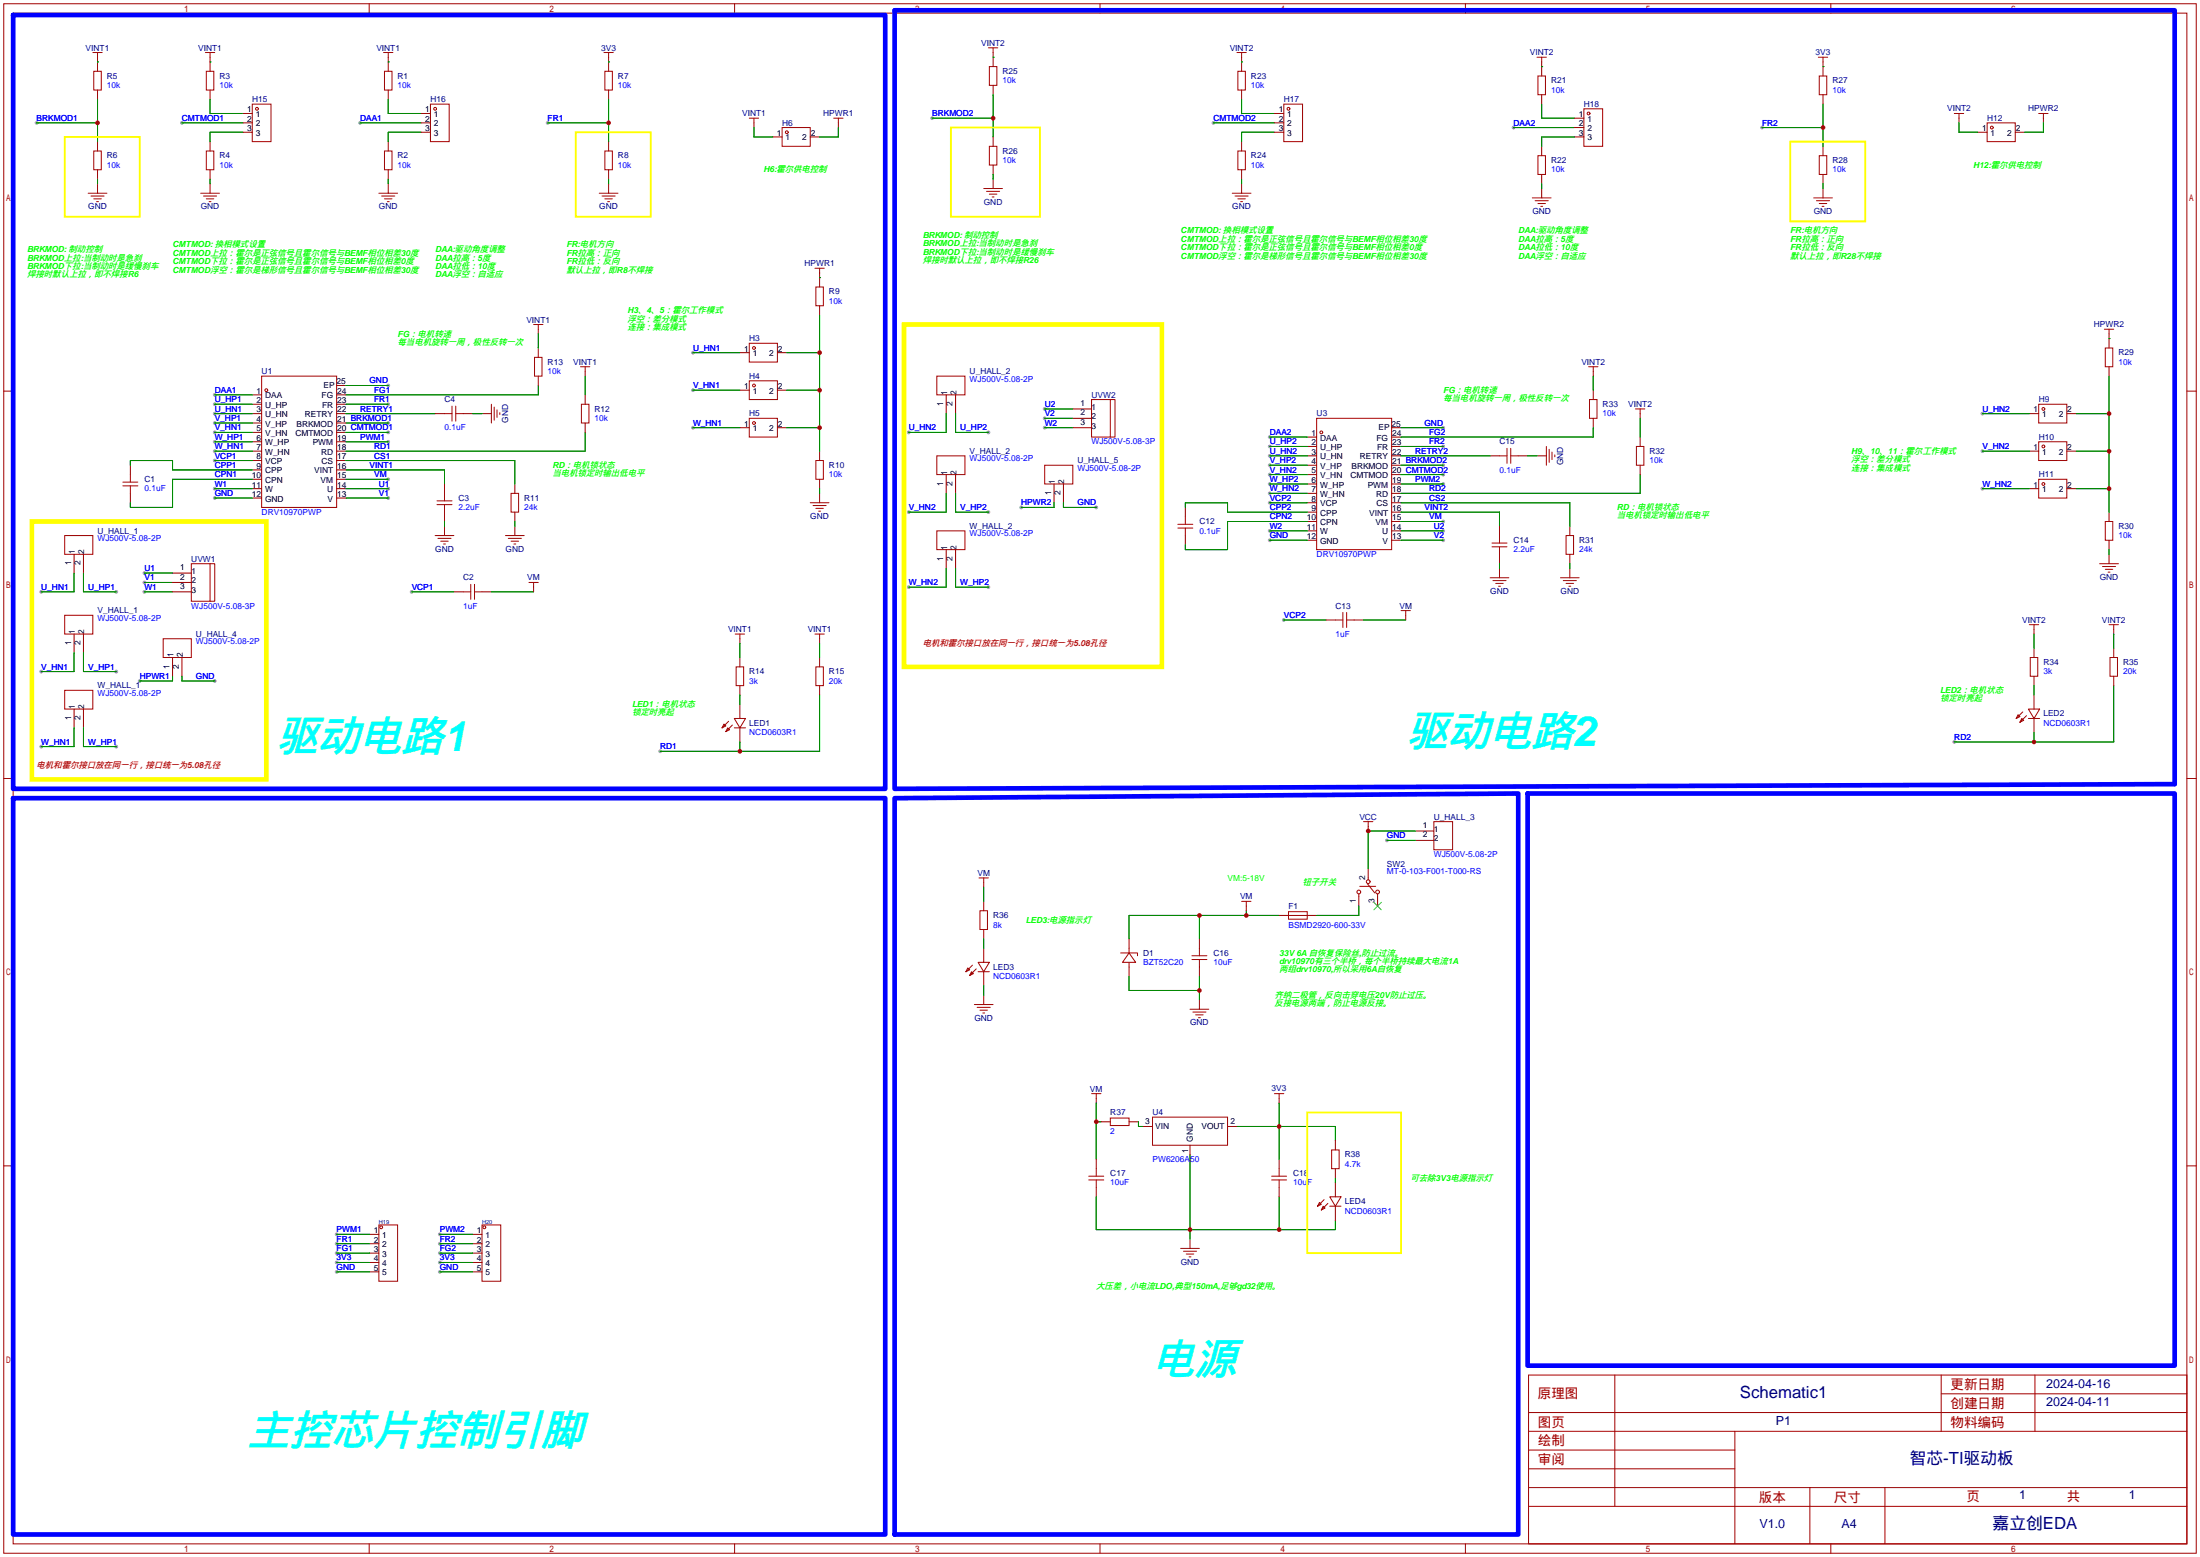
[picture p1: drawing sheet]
<svg xmlns="http://www.w3.org/2000/svg" width="596mm" height="422mm" viewBox="0 0 596 422" stroke-linecap="round" stroke-linejoin="round" font-family="sans-serif">
<g fill="#999">
<circle cx="97.5" cy="33.3" r=".51"/>
<circle cx="49.3" cy="33.3" r=".51"/>
<circle cx="9.9" cy="33.3" r=".51"/>
<circle cx="148.3" cy="33.3" r=".51"/>
<circle cx="58.2" cy="106.9" r=".51"/>
<circle cx="58.2" cy="109.5" r=".51"/>
<circle cx="58.2" cy="112" r=".51"/>
<circle cx="58.2" cy="114.6" r=".51"/>
<circle cx="58.2" cy="117.1" r=".51"/>
<circle cx="58.2" cy="119.6" r=".51"/>
<circle cx="58.2" cy="122.2" r=".51"/>
<circle cx="58.2" cy="124.7" r=".51"/>
<circle cx="105.2" cy="129.8" r=".51"/>
<circle cx="111.5" cy="160.3" r=".51"/>
<circle cx="58.2" cy="132.3" r=".51"/>
<circle cx="58.2" cy="134.9" r=".51"/>
<circle cx="105.2" cy="132.3" r=".51"/>
<circle cx="105.2" cy="134.9" r=".51"/>
<circle cx="105.2" cy="104.4" r=".51"/>
<circle cx="105.2" cy="109.5" r=".51"/>
<circle cx="105.2" cy="119.6" r=".51"/>
<circle cx="105.2" cy="117.1" r=".51"/>
<circle cx="105.2" cy="114.6" r=".51"/>
<circle cx="187.7" cy="95.5" r=".51"/>
<circle cx="187.7" cy="105.7" r=".51"/>
<circle cx="187.7" cy="115.8" r=".51"/>
<circle cx="178.8" cy="203.5" r=".51"/>
<circle cx="410" cy="34.5" r=".51"/>
<circle cx="328.7" cy="33.3" r=".51"/>
<circle cx="252.5" cy="32" r=".51"/>
<circle cx="477.3" cy="34.5" r=".51"/>
<circle cx="343.9" cy="118.4" r=".51"/>
<circle cx="343.9" cy="120.9" r=".51"/>
<circle cx="343.9" cy="123.4" r=".51"/>
<circle cx="343.9" cy="126" r=".51"/>
<circle cx="343.9" cy="128.5" r=".51"/>
<circle cx="343.9" cy="131.1" r=".51"/>
<circle cx="343.9" cy="133.6" r=".51"/>
<circle cx="343.9" cy="136.1" r=".51"/>
<circle cx="390.9" cy="141.2" r=".51"/>
<circle cx="347.7" cy="167.9" r=".51"/>
<circle cx="343.9" cy="143.8" r=".51"/>
<circle cx="343.9" cy="146.3" r=".51"/>
<circle cx="390.9" cy="143.8" r=".51"/>
<circle cx="390.9" cy="146.3" r=".51"/>
<circle cx="390.9" cy="115.8" r=".51"/>
<circle cx="390.9" cy="131.1" r=".51"/>
<circle cx="390.9" cy="128.5" r=".51"/>
<circle cx="390.9" cy="126" r=".51"/>
<circle cx="537" cy="112" r=".51"/>
<circle cx="537" cy="122.2" r=".51"/>
<circle cx="537" cy="132.3" r=".51"/>
<circle cx="529.3" cy="200.9" r=".51"/>
<circle cx="390.9" cy="120.9" r=".51"/>
<circle cx="246.1" cy="138.7" r=".51"/>
<circle cx="267.7" cy="138.7" r=".51"/>
<circle cx="246.1" cy="159" r=".51"/>
<circle cx="267.7" cy="159" r=".51"/>
<circle cx="283" cy="110.7" r=".51"/>
<circle cx="283" cy="113.3" r=".51"/>
<circle cx="283" cy="115.8" r=".51"/>
<circle cx="11.2" cy="160.3" r=".51"/>
<circle cx="31.5" cy="160.3" r=".51"/>
<circle cx="11.2" cy="181.9" r=".51"/>
<circle cx="31.5" cy="181.9" r=".51"/>
<circle cx="11.2" cy="202.2" r=".51"/>
<circle cx="31.5" cy="202.2" r=".51"/>
<circle cx="39.1" cy="155.2" r=".51"/>
<circle cx="39.1" cy="157.7" r=".51"/>
<circle cx="39.1" cy="160.3" r=".51"/>
<circle cx="246.1" cy="117.1" r=".51"/>
<circle cx="267.7" cy="117.1" r=".51"/>
<circle cx="375.7" cy="227.6" r=".51"/>
<circle cx="37.8" cy="184.4" r=".51"/>
<circle cx="58.2" cy="184.4" r=".51"/>
<circle cx="276.6" cy="137.4" r=".51"/>
<circle cx="296.9" cy="137.4" r=".51"/>
<circle cx="91.2" cy="334.3" r=".51"/>
<circle cx="91.2" cy="336.8" r=".51"/>
<circle cx="91.2" cy="339.3" r=".51"/>
<circle cx="91.2" cy="341.9" r=".51"/>
<circle cx="91.2" cy="344.4" r=".51"/>
<circle cx="119.1" cy="334.3" r=".51"/>
<circle cx="119.1" cy="336.8" r=".51"/>
<circle cx="119.1" cy="339.3" r=".51"/>
<circle cx="119.1" cy="341.9" r=".51"/>
<circle cx="119.1" cy="344.4" r=".51"/>
</g>
<g fill="none" stroke="#a10000" stroke-width=".27">
<path d="M1 1h593.9v419.6h-593.9zM3.6 3.6h588.7v414.5h-588.7zM25.1 14.2h2.6M25.4 19.3h2v5.1h-2zM26.4 14.2v1.3M55.6 14.2h2.6M55.9 19.3h2v5.1h-2zM56.9 14.2v1.3M100 1v2.6M103.9 14.2h2.5M104.1 19.3h2.1v5.1h-2.1zM105.2 14.2v1.3"/>
<path d="M163.6 14.2h2.5M163.8 19.3h2.1v5.1h-2.1zM164.8 14.2v1.3M199 1v2.6M267.7 13h2.6M268 18h2v5.1h-2zM269 13v1.2M297.9 1v2.6M335 14.2h2.6M335.3 19.3h2v5.1h-2zM336.3 14.2v1.3M396.9 1v2.6"/>
<path d="M416.3 15.5h2.5M417.6 15.5v1.3M492.5 15.5h2.5M493.8 15.5v1.3M495.9 1v2.6M68.3 28.2h5.1v10.2h-5.1zM116.6 28.2h5.1v10.2h-5.1zM202.9 32h2.6M204.2 32v1.3M211.8 34.5h7.7v5.1h-7.7zM225.8 32h2.5M227.1 32v1.3"/>
<path d="M268 39.6h2v5.1h-2zM347.7 28.2h5.1v10.2h-5.1zM416.6 20.6h2v5.1h-2zM429 29.5h5.1v10.1h-5.1zM492.8 20.6h2v5.1h-2zM529.3 30.7h2.6M530.6 30.7v1.3M538.2 33.3h7.6v5.1h-7.6zM552.2 30.7h2.5M553.5 30.7v1.3M23.9 52.3h5.1M24.6 53.1h3.6"/>
<path d="M25.4 40.9h2v5.1h-2zM25.4 53.8h2M26.2 54.6h.5M54.4 52.3h5M55.1 53.1h3.6M55.9 40.9h2v5.1h-2zM55.9 53.8h2M56.6 54.6h.5M102.6 52.3h5.1M103.4 53.1h3.5M104.1 40.9h2.1v5.1h-2.1zM104.1 53.8h2.1"/>
<path d="M104.9 54.6h.5M162.3 52.3h5.1M163.1 53.1h3.5M163.8 40.9h2.1v5.1h-2.1zM163.8 53.8h2.1M164.6 54.6h.5M266.4 51.1h5.1M267.2 51.8h3.6M268 52.6h2M268.7 53.3h.5M333.8 52.3h5M334.5 53.1h3.6"/>
<path d="M335.3 40.9h2v5.1h-2zM335.3 53.8h2M336 54.6h.5M415 53.6h5.1M415.8 54.4h3.6M416.6 42.2h2v5h-2zM416.6 55.1h2M417.3 55.9h.5M491.2 53.6h5.1M492 54.4h3.6M492.8 42.2h2v5h-2zM492.8 55.1h2"/>
<path d="M493.5 55.9h.5M220.7 72.6h2.6M221 77.7h2v5.1h-2zM222 72.6v1.3M144.5 87.9h2.6M144.8 96.8h2v5.1h-2zM145.8 87.9v1.3M157.2 99.3h2.6M158.5 99.3v1.3M202.9 93h7.7v5h-7.7zM430.3 99.3h2.5M431.5 99.3v1.3"/>
<path d="M570 89.2h2.5M570.2 94.2h2.1v5.1h-2.1zM571.2 89.2v1.2M1 105.9h2.6M70.9 101.9h20.3v35.5h-20.3zM120.4 112h2M122.4 110v4M123.4 110v4M123.4 112h2.1M133.1 109.5v5.1M133.9 110.2v3.6M134.6 111v2"/>
<path d="M135.4 111.8v.5M157.5 109.5h2v5.1h-2zM202.9 103.1h7.7v5.1h-7.7zM202.9 113.3h7.7v5.1h-7.7zM253.7 101.9h7.7v5h-7.7zM295.7 108.2h5v10.2h-5zM300.7 108.2h1.3v10.2h-1.3M356.6 113.3h20.3v35.5h-20.3zM430.5 108.2h2.1v5.1h-2.1zM443 110.7h2.5M444.2 110.7v1.3M552.2 109.5h7.6v5.1h-7.6z"/>
<path d="M552.2 119.6h7.6v5.1h-7.6zM592.3 105.9h2.6M33.3 131.6h4M33.3 130.6h4M35.3 128.5v2.1M35.3 131.6v2M118.4 136.7h4M118.4 135.6h4M120.4 133.6v2M120.4 136.7v2M138.4 133.6h2.1v5.1h-2.1zM219.5 136.1h5"/>
<path d="M220.2 136.9h3.6M221 124.7h2v5.1h-2zM221 137.7h2M221.7 138.4h.5M253.7 123.4h7.7v5.1h-7.7zM283 126h7.6v5.1h-7.6zM321.1 140v2M406.1 123.4h2.1M408.2 121.4v4.1M409.2 121.4v4.1M409.2 123.4h2M418.8 120.9v5.1"/>
<path d="M419.6 121.7v3.5M420.4 122.4v2.1M421.1 123.2v.5M443.2 120.9h2.1v5.1h-2.1zM552.2 129.8h7.6v5.1h-7.6zM17.5 145h7.6v5.1h-7.6zM51.8 152.7h5.1v10.1h-5.1zM56.9 152.7h1.3v10.1h-1.3M117.9 145h5M118.6 145.8h3.6M119.4 146.6h2M120.1 147.3h.5"/>
<path d="M127.5 158.2v4.1M128.5 158.2v4.1M136.9 145h5.1M137.7 145.8h3.5M138.4 146.6h2.1M139.2 147.3h.5M143.3 157.7h2.5M144.5 157.7v1.3M253.7 143.8h7.7v5h-7.7zM319 143h4.1M319 142h4.1M321.1 143v2"/>
<path d="M403.6 156.5h5.1M404.1 148.1h4.1M404.1 147.1h4.1M404.4 157.2h3.5M405.1 158h2.1M405.9 158.7h.5M406.1 145v2.1M406.1 148.1v2M422.7 156.5h5M423.4 157.2h3.6M424.2 145h2v5.1h-2zM424.2 158h2"/>
<path d="M424.9 158.7h.5M568.7 152.7h5.1M569.5 153.4h3.5M570.2 141.2h2.1v5.1h-2.1zM570.2 154.2h2.1M571 154.9h.5M17.5 166.6h7.6v5.1h-7.6zM44.2 173h7.6v5.1h-7.6zM125.5 160.3h2M128.5 160.3h2.1M199.1 171.7h2.6M200.4 171.7v1.3"/>
<path d="M220.7 171.7h2.6M222 171.7v1.3M361.7 167.9h2M363.7 165.9v4M364.7 165.9v4M364.7 167.9h2.1M379.5 165.4h2.5M380.7 165.4v1.2M549.7 169.2h2.5M549.9 178.1h2v5h-2zM550.9 169.2v1.2M571.2 169.2h2.6"/>
<path d="M571.5 178.1h2v5h-2zM572.5 169.2v1.2M17.5 186.9h7.6v5.1h-7.6zM196.1 196.1l.5 .5-1 .5zM197.1 197.1l.5 .5-1 .5zM197.4 195.3l-1.8 1.8M198.4 196.3l-1.8 1.8M198.9 194.6h3l-1.5 2.5zM198.9 197.1h3M199.4 180.6h2v5.1h-2zM221 180.6h2v5.1h-2zM546.6 193.5l.5 .6-1 .5z"/>
<path d="M547.6 194.6l.5 .5-1 .5zM547.9 192.8l-1.8 1.8M548.9 193.8l-1.8 1.8M549.4 192h3l-1.5 2.6zM549.4 194.6h3M1 210.8h2.6M592.3 210.8h2.6M265.2 237.7h2.5M266.4 237.7v1.3M369.3 222.5h2.6M370.3 239.3l2.1 2.5M370.6 222.5v1.3"/>
<path d="M370.6 237.7v.6M388.4 222.5h5v7.6h-5zM265.4 246.6h2.1v5.1h-2.1zM303.5 258.1h4.6v.7M305.8 258.1l1.8 2.5h-3.6zM305.8 256.8v1.3M322.8 258.8h4.1M322.8 259.8h4.1M324.9 256.8v2M324.9 259.8v2.1M336.3 244.1h2.5M337.6 244.1v1.3"/>
<path d="M349 246.9h5.1v2h-5.1zM349 247.9h5.1M368 242.1v.7M368.3 240h4.3M373.1 242.1v.7M262.1 262.1l.5 .5-1 .5zM263.1 263.1l.6 .6-1.1 .5zM263.4 261.4l-1.8 1.7M263.9 272h5.1M264.4 262.4l-1.8 1.8M264.7 272.8h3.5M264.9 260.6h3.1l-1.6 2.5z"/>
<path d="M264.9 263.1h3.1M265.4 273.6h2.1M266.2 274.3h.5M305.8 260.6v1.3M322.3 273.3h5.1M323.1 274.1h3.5M323.8 274.8h2.1M324.6 275.6h.5M295.7 296.2h2.5M296.9 296.2v1.2M345.2 296.2h2.5M346.5 296.2v1.2"/>
<path d="M1 315.7h2.6M294.9 318.5h4.1M294.9 319.5h4.1M296.9 316.5v2M296.9 319.5v2.1M300.7 302.8h5.1v2h-5.1zM312.2 302.5h20.3v7.6h-20.3zM344.4 318.5h4.1M344.4 319.5h4.1M346.5 316.5v2M346.5 319.5v2.1M360.7 311.4h2v5.1h-2z"/>
<path d="M592.3 315.7h2.6M102.6 331.7h5.1v15.3h-5.1zM130.6 331.7h5v15.3h-5zM319.8 338.1h5.1M320.5 338.8h3.6M321.3 339.6h2M357.4 325.6l.5 .5-1 .5zM358.4 326.6l.5 .6-1 .5zM358.6 324.9l-1.7 1.7M359.7 325.9l-1.8 1.8M360.2 324.1h3l-1.5 2.5zM360.2 326.6h3"/>
<path d="M322.1 340.4h.5M414 372.4h178.3v45.7h-178.3zM437.4 372.4v35.5M525.8 372.4v15.2M525.8 377.4h66.5M551.2 372.4v15.2M414 392.7h55.9M414 387.6h178.3M414 397.8h55.9M414 382.5h178.3M469.9 387.6v30.5M100 418.1v2.5"/>
<path d="M199 418.1v2.5M297.9 418.1v2.5M396.9 418.1v2.5M414 407.9h178.3M414 402.8h178.3M490.2 402.8v15.3M495.9 418.1v2.5M510.5 402.8v15.3"/>
<circle cx="69.6" cy="29.5" r=".38"/>
<circle cx="117.9" cy="29.5" r=".38"/>
<circle cx="213.1" cy="35.8" r=".38"/>
<circle cx="349" cy="29.5" r=".38"/>
<circle cx="430.3" cy="30.7" r=".38"/>
<circle cx="539.5" cy="34.5" r=".38"/>
<circle cx="204.2" cy="94.2" r=".38"/>
<circle cx="72.1" cy="105.7" r=".38"/>
<circle cx="204.2" cy="104.4" r=".38"/>
<circle cx="204.2" cy="114.6" r=".38"/>
<circle cx="357.9" cy="117.1" r=".38"/>
<circle cx="553.5" cy="110.7" r=".38"/>
<circle cx="553.5" cy="131.1" r=".38"/>
<circle cx="553.5" cy="120.9" r=".38"/>
<circle cx="370.6" cy="238.8" r=".51"/>
<circle cx="368" cy="241.6" r=".51"/>
<circle cx="373.1" cy="241.6" r=".51"/>
<circle cx="103.3" cy="332.4" r=".38"/>
<circle cx="131.2" cy="332.4" r=".38"/>
</g>
<g fill="none" stroke="#870000" stroke-width=".27">
<path d="M26.4 15.5v3.8M56.9 15.5v3.8M105.2 15.5v3.8M164.8 15.5v3.8M269 14.2v3.8M336.3 15.5v3.8M417.6 16.8v3.8M493.8 16.8v3.8M26.4 24.4v2.5M26.4 38.4v2.5M56.9 24.4v2.5M56.9 38.4v2.5"/>
<path d="M65.8 35.8h2.5M65.8 30.7h2.5M65.8 33.3h2.5M105.2 24.4v2.5M105.2 38.4v2.5M114 35.8h2.6M114 30.7h2.6M114 33.3h2.6M164.8 24.4v2.5M164.8 38.4v2.5M204.2 33.3v1.2M209.3 37.1h2.5"/>
<path d="M219.5 37.1h2.5M227.1 33.3v1.2M269 23.1v2.6M269 37.1v2.5M336.3 24.4v2.5M336.3 38.4v2.5M345.2 35.8h2.5M345.2 30.7h2.5M345.2 33.3h2.5M417.6 25.7v2.5M417.6 39.6v2.6M426.5 37.1h2.5"/>
<path d="M426.5 32h2.5M426.5 34.5h2.5M493.8 25.7v2.5M493.8 39.6v2.6M530.6 32v1.3M535.7 35.8h2.5M545.8 35.8h2.6M553.5 32v1.3M26.4 46v2.5M26.4 49.8v2.5M56.9 46v2.5M56.9 49.8v2.5"/>
<path d="M105.2 46v2.5M105.2 49.8v2.5M164.8 46v2.5M164.8 49.8v2.5M269 44.7v2.5M269 48.5v2.6M336.3 46v2.5M336.3 49.8v2.5M417.6 47.2v2.6M417.6 51.1v2.5M493.8 47.2v2.6M493.8 51.1v2.5"/>
<path d="M222 73.9v3.8M145.8 89.2v1.2M145.8 94.2v2.6M200.4 95.5h2.5M210.6 95.5h2.5M222 82.8v2.5M571.2 90.4v3.8M571.2 99.3v2.6M68.3 106.9h2.6M68.3 109.5h2.6M68.3 112h2.6M68.3 114.6h2.6"/>
<path d="M68.3 117.1h2.6M68.3 119.6h2.6M91.2 104.4h2.5M91.2 106.9h2.5M91.2 109.5h2.5M91.2 112h2.5M91.2 114.6h2.5M91.2 117.1h2.5M91.2 119.6h2.5M117.9 112h2.5M125.5 112h2.5M130.6 112h2.5"/>
<path d="M145.8 101.9v2.5M158.5 100.6v1.3M158.5 106.9v2.6M158.5 114.6v2.5M200.4 105.7h2.5M200.4 115.8h2.5M210.6 105.7h2.5M210.6 115.8h2.5M256.3 106.9v5.1M258.8 106.9v5.1M290.6 115.8h5.1M290.6 110.7h5.1"/>
<path d="M290.6 113.3h5.1M354.1 118.4h2.5M376.9 115.8h2.6M376.9 118.4h2.6M431.5 100.6v1.3M431.5 105.7v2.5M431.5 113.3v2.5M444.2 112v1.3M444.2 118.4v2.5M549.7 112h2.5M559.8 112h2.6M35.3 126v2.5"/>
<path d="M35.3 133.6v2.5M68.3 122.2h2.6M68.3 124.7h2.6M68.3 127.3h2.6M68.3 129.8h2.6M68.3 132.3h2.6M68.3 134.9h2.6M91.2 122.2h2.5M91.2 124.7h2.5M91.2 127.3h2.5M91.2 129.8h2.5M91.2 132.3h2.5"/>
<path d="M91.2 134.9h2.5M120.4 131.1v2.5M120.4 138.7v2.5M139.4 131.1v2.5M139.4 138.7v2.5M222 122.2v2.5M222 129.8v2.5M222 133.6v2.5M256.3 128.5v5.1M258.8 128.5v5.1M285.5 131.1v5M288 131.1v5"/>
<path d="M321.1 137.4v2.6M354.1 120.9h2.5M354.1 123.4h2.5M354.1 126h2.5M354.1 128.5h2.5M354.1 131.1h2.5M354.1 133.6h2.5M354.1 136.1h2.5M354.1 138.7h2.5M376.9 120.9h2.6M376.9 123.4h2.6M376.9 126h2.6"/>
<path d="M376.9 128.5h2.6M376.9 131.1h2.6M376.9 133.6h2.6M376.9 136.1h2.6M376.9 138.7h2.6M403.6 123.4h2.5M411.2 123.4h2.6M416.3 123.4h2.5M444.2 126v2.5M549.7 122.2h2.5M549.7 132.3h2.5M559.8 122.2h2.6"/>
<path d="M559.8 132.3h2.6M571.2 138.7v2.5M20.1 150.1v5.1M22.6 150.1v5.1M46.7 155.2h5.1M46.7 157.7h5.1M120.4 142.5v2.5M139.4 142.5v2.5M144.5 159v1.3M256.3 148.8v5.1M258.8 148.8v5.1M321.1 145v2.6"/>
<path d="M354.1 141.2h2.5M354.1 143.8h2.5M354.1 146.3h2.5M376.9 141.2h2.6M376.9 143.8h2.6M376.9 146.3h2.6M406.1 142.5v2.5M406.1 150.1v2.6M406.1 153.9v2.6M425.2 142.5v2.5M425.2 150.1v2.6M425.2 153.9v2.6"/>
<path d="M571.2 146.3v2.5M571.2 150.1v2.6M20.1 171.7v5.1M22.6 171.7v5.1M46.7 160.3h5.1M46.7 178.1v5M49.3 178.1v5M122.9 160.3h2.6M130.6 160.3h2.5M200.4 173v1.2M200.4 178.1v2.5M222 173v1.2"/>
<path d="M222 178.1v2.5M359.2 167.9h2.5M366.8 167.9h2.5M380.7 166.6v1.3M550.9 170.4v1.3M550.9 175.5v2.6M572.5 170.4v1.3M572.5 175.5v2.6M20.1 192v5.1M22.6 192v5.1M200.4 185.7v2.5M200.4 190.8v3.8"/>
<path d="M200.4 197.1v3.8M222 185.7v2.5M550.9 183.1v2.6M550.9 188.2v3.8M550.9 194.6v3.8M572.5 183.1v2.6M266.4 239v1.3M370.6 223.8v1.2M370.6 235.2v2.5M383.3 225h5.1M383.3 227.6h5.1M266.4 244.1v2.5"/>
<path d="M266.4 251.7v2.6M266.4 256.8v3.8M305.8 254.3v2.5M324.9 254.3v2.5M337.6 245.4v1.2M346.5 247.9h2.5M354.1 247.9h2.5M368 242.8v2.6M373.1 242.8v2.6M266.4 263.1v3.9M266.4 269.5v2.5M305.8 261.9v2.5"/>
<path d="M324.9 261.9v2.5M324.9 270.8v2.5M296.9 297.4v1.3M346.5 297.4v1.3M296.9 313.9v2.6M298.2 303.8h2.5M305.8 303.8h2.6M309.6 305.1h2.6M322.3 310.1v2.6M332.5 305.1h2.5M346.5 313.9v2.6M361.7 308.9v2.5"/>
<path d="M361.7 316.5v2.5M100.1 334.3h2.5M100.1 336.8h2.5M100.1 339.3h2.5M128 334.3h2.6M128 336.8h2.6M128 339.3h2.6M296.9 321.6v2.5M322.3 335.5v2.6M346.5 321.6v2.5M361.7 320.3v3.8M361.7 326.6v3.9"/>
<path d="M100.1 341.9h2.5M100.1 344.4h2.5M128 341.9h2.6M128 344.4h2.6"/>
</g>
<g fill="none" stroke="#008700" stroke-width=".27">
<path d="M26.4 16.8h.1M56.9 16.8h.1M105.2 16.8h.1M164.8 16.8h.1M269 15.5h.1M336.3 16.8h.1M417.6 18h.1M493.8 18h.1M9.9 33.3h16.5M26.4 26.9v11.5M49.3 33.3h16.5M56.9 26.9v3.8h8.9"/>
<path d="M65.8 35.8h-8.9v2.6M97.5 33.3h16.5M105.2 26.9v3.8h8.8M114 35.8h-8.8v2.6M148.3 33.3h16.5M164.8 26.9v11.5M204.2 34.5v2.6h5.1M227.1 34.5v2.6h-5.1M252.5 32h16.5M269 25.7v11.4M328.7 33.3h16.5M336.3 26.9v3.8h8.9"/>
<path d="M345.2 35.8h-8.9v2.6M410 34.5h16.5M417.6 28.2v3.8h8.9M426.5 37.1h-8.9v2.5M477.3 34.5h16.5M493.8 28.2v11.4M530.6 33.3v2.5h5.1M553.5 33.3v2.5h-5.1M26.4 48.5v1.3M56.9 48.5v1.3M105.2 48.5v1.3M164.8 48.5v1.3"/>
<path d="M269 47.2v1.3M336.3 48.5v1.3M417.6 49.8v1.3M493.8 49.8v1.3M222 75.2h.1M145.8 90.4v3.8M187.7 95.5h12.7M213.1 95.5h8.9M222 85.3v36.9M571.2 91.7h.1M58.2 106.9h10.1M58.2 109.5h10.1"/>
<path d="M58.2 112h10.1M58.2 114.6h10.1M58.2 117.1h10.1M58.2 119.6h10.1M93.7 109.5h11.5M93.7 112h24.2M93.7 114.6h11.5M93.7 117.1h11.5M93.7 119.6h11.5M93.7 104.4h11.5M128 112h2.6M145.8 104.4v2.5h-52.1"/>
<path d="M158.5 117.1v5.1h-64.8M158.5 101.9v5M187.7 115.8h12.7M187.7 105.7h12.7M213.1 115.8h8.9M213.1 105.7h8.9M256.3 112v5.1h-10.2M258.8 112v5.1h8.9M283 115.8h7.6M283 110.7h7.6M283 113.3h7.6M343.9 118.4h10.2"/>
<path d="M379.5 115.8h11.4M431.5 115.8v2.6h-52M431.5 101.9v3.8M444.2 113.3v5.1M537 112h12.7M562.4 112h8.8M571.2 101.9v36.8M35.3 126v-1.3h11.4v2.6h21.6M58.2 122.2h10.1M58.2 124.7h10.1M58.2 132.3h10.1M58.2 134.9h10.1"/>
<path d="M68.3 129.8h-21.6v7.6h-11.4v-1.3M93.7 124.7h45.7v6.4M93.7 127.3h26.7v3.8M93.7 129.8h11.5M93.7 132.3h11.5M93.7 134.9h11.5M222 132.3v1.3M256.3 133.6v5.1h-10.2M258.8 133.6v5.1h8.9M285.5 136.1v1.3h-8.9M288 136.1v1.3h8.9M321.1 137.4v-1.3h11.4v2.6h21.6"/>
<path d="M343.9 120.9h10.2M343.9 123.4h10.2M343.9 126h10.2M343.9 128.5h10.2M343.9 131.1h10.2M343.9 133.6h10.2M343.9 136.1h10.2M379.5 120.9h11.4M379.5 123.4h24.1M379.5 126h11.4M379.5 128.5h11.4M379.5 131.1h11.4"/>
<path d="M379.5 136.1h45.7v6.4M379.5 138.7h26.6v3.8M413.8 123.4h2.5M444.2 128.5v5.1h-64.7M537 122.2h12.7M537 132.3h12.7M562.4 122.2h8.8M562.4 132.3h8.8M20.1 155.2v5.1h-8.9M22.6 155.2v5.1h8.9M39.1 155.2h7.6M39.1 157.7h7.6"/>
<path d="M120.4 141.2v1.3M139.4 141.2v1.3M256.3 153.9v5.1h-10.2M258.8 153.9v5.1h8.9M343.9 143.8h10.2M343.9 146.3h10.2M354.1 141.2h-21.6v7.6h-11.4v-1.2M379.5 141.2h11.4M379.5 143.8h11.4M379.5 146.3h11.4M406.1 152.7v1.2M425.2 152.7v1.2"/>
<path d="M571.2 148.8v1.3M20.1 176.8v5.1h-8.9M22.6 176.8v5.1h8.9M39.1 160.3h7.6M111.5 160.3h11.4M133.1 160.3h11.4M200.4 174.2v3.9M222 174.2v3.9M347.7 167.9h11.5M369.3 167.9h11.4M550.9 171.7v3.8M572.5 171.7v3.8"/>
<path d="M20.1 197.1v5.1h-8.9M22.6 197.1v5.1h8.9M46.7 183.1v1.3h-8.9M49.3 183.1v1.3h8.9M200.4 188.2v2.6M222 188.2v15.3h-43.2M550.9 185.7v2.5M550.9 198.4v2.5M572.5 185.7v15.2h-43.2M200.4 200.9v2.6M375.7 227.6h7.6M383.3 225h-12.7v10.2"/>
<path d="M266.4 240.3v3.8M266.4 254.3v2.5M324.9 247.9v6.4M337.6 246.6v1.3M346.5 247.9h-40.7v6.4M368 245.4v2.5h-11.4M266.4 267v2.5M305.8 264.4v3.8h19.1M324.9 264.4v6.4M296.9 298.7v15.2M346.5 298.7v15.2M296.9 303.8h1.3"/>
<path d="M308.4 303.8v1.3h1.2M322.3 312.7v22.8M335 305.1h26.7v3.8M361.7 319v1.3M91.2 334.3h8.9M91.2 336.8h8.9M91.2 339.3h8.9M119.1 334.3h8.9M119.1 336.8h8.9M119.1 339.3h8.9M296.9 324.1v8.9h64.8v-2.5M346.5 324.1v8.9"/>
<path d="M91.2 341.9h8.9M91.2 344.4h8.9M119.1 341.9h8.9M119.1 344.4h8.9"/>
</g>
<path d="M372.1 244.3l2 2.1M374.1 244.3l-2 2.1" fill="none" stroke="#3c3" stroke-width=".27"/>
<path d="M3.6 4.1h236.2v209.5h-236.2zM242.3 2.8h346.7v209.5l-346.7 1.3zM3.6 216.2h236.2v199.3h-236.2zM242.3 216.2l168.9-1.3v200.6h-168.9zM413.8 214.9h175.2v154.9h-175.2z" fill="none" stroke="#00f" stroke-width="1.3"/>
<path d="M244.9 87.9h69.8v92.7h-69.8zM8.6 141.2h63.5v69.9h-63.5z" fill="none" stroke="#ff0" stroke-width="1.3"/>
<path d="M17.5 37.1h20.3v21.6h-20.3zM156 35.8h20.3v22.9h-20.3zM257.6 34.5h24.1v24.2h-24.1zM484.9 38.4h20.3v21.5h-20.3zM354.1 301.2h25.4v38.1h-25.4z" fill="none" stroke="#ff0" stroke-width=".51"/>
<g fill="#c00">
<circle cx="26.4" cy="33.3" r=".63"/>
<circle cx="164.8" cy="33.3" r=".63"/>
<circle cx="222" cy="115.8" r=".63"/>
<circle cx="222" cy="105.7" r=".63"/>
<circle cx="222" cy="95.5" r=".63"/>
<circle cx="200.4" cy="203.5" r=".63"/>
<circle cx="269" cy="32" r=".63"/>
<circle cx="493.8" cy="34.5" r=".63"/>
<circle cx="571.2" cy="132.3" r=".63"/>
<circle cx="571.2" cy="122.2" r=".63"/>
<circle cx="571.2" cy="112" r=".63"/>
<circle cx="550.9" cy="200.9" r=".63"/>
<circle cx="324.9" cy="268.2" r=".63"/>
<circle cx="324.9" cy="247.9" r=".63"/>
<circle cx="337.6" cy="247.9" r=".63"/>
<circle cx="296.9" cy="303.8" r=".63"/>
<circle cx="346.5" cy="333" r=".63"/>
<circle cx="322.3" cy="333" r=".63"/>
<circle cx="346.5" cy="305.1" r=".63"/>
<circle cx="370.6" cy="225" r=".63"/>
</g>
<g font-size="11.3" fill="#0ff">
<text x="74.7" y="203.3">驱动电路1</text>
<text x="380.7" y="202">驱动电路2</text>
<text x="312.2" y="372.2">电源</text>
<text x="67.1" y="391.2">主控芯片控制引脚</text>
</g>
<g font-size="4.5" fill="#000080">
<text x="471.3" y="378.6">Schematic1</text>
<text x="517.3" y="396.4">智芯-TI驱动板</text>
<text x="539.7" y="414.2">嘉立创EDA</text>
</g>
<g font-size="3.7" fill="#a00000">
<text x="528.3" y="376.1">更新日期</text>
<text x="416.6" y="378.7">原理图</text>
<text x="528.3" y="381.2">创建日期</text>
<text x="416.6" y="386.3">图页</text>
<text x="528.3" y="386.3">物料编码</text>
<text x="416.6" y="391.4">绘制</text>
<text x="416.6" y="396.5">审阅</text>
<text x="476.4" y="406.6">版本</text>
<text x="496.7" y="406.6">尺寸</text>
<text x="532.6" y="406.4">页</text>
<text x="559.8" y="406.4">共</text>
</g>
<g font-size="3.4" fill="#000080">
<text x="554.2" y="375.8">2024-04-16</text>
<text x="554.2" y="380.9">2024-04-11</text>
<text x="481" y="385.9">P1</text>
<text x="546.9" y="406">1</text>
<text x="576.7" y="406">1</text>
<text x="476.6" y="413.9">V1.0</text>
<text x="498.8" y="413.9">A4</text>
</g>
<g font-size="2.3" fill="#000080">
<text x="23.2" y="13.7">VINT1</text>
<text x="53.7" y="13.7">VINT1</text>
<text x="101.9" y="13.7">VINT1</text>
<text x="162.8" y="13.7">3V3</text>
<text x="265.8" y="12.4">VINT2</text>
<text x="333.1" y="13.7">VINT2</text>
<text x="414.4" y="15">VINT2</text>
<text x="491.8" y="15">3V3</text>
<text x="29" y="21.3">R5</text>
<text x="59.4" y="21.3">R3</text>
<text x="107.7" y="21.3">R1</text>
<text x="167.4" y="21.3">R7</text>
<text x="271.5" y="20">R25</text>
<text x="338.8" y="21.3">R23</text>
<text x="420.1" y="22.6">R21</text>
<text x="496.3" y="22.6">R27</text>
<text x="68.3" y="27.7">H15</text>
<text x="116.6" y="27.7">H16</text>
<text x="347.7" y="27.7">H17</text>
<text x="429" y="28.9">H18</text>
<text x="201" y="31.5">VINT1</text>
<text x="211.8" y="34">H6</text>
<text x="223" y="31.5">HPWR1</text>
<text x="527.4" y="30.2">VINT2</text>
<text x="538.2" y="32.7">H12</text>
<text x="549.4" y="30.2">HPWR2</text>
<text x="271.5" y="41.6">R26</text>
<text x="29" y="42.9">R6</text>
<text x="59.4" y="42.9">R4</text>
<text x="107.7" y="42.9">R2</text>
<text x="167.4" y="42.9">R8</text>
<text x="338.8" y="42.9">R24</text>
<text x="420.1" y="44.2">R22</text>
<text x="496.3" y="44.2">R28</text>
<text x="23.9" y="56.7">GND</text>
<text x="54.4" y="56.7">GND</text>
<text x="102.6" y="56.7">GND</text>
<text x="162.3" y="56.7">GND</text>
<text x="266.5" y="55.5">GND</text>
<text x="333.8" y="56.7">GND</text>
<text x="415.1" y="58">GND</text>
<text x="491.3" y="58">GND</text>
<text x="217.9" y="72.1">HPWR1</text>
<text x="224.5" y="79.7">R9</text>
<text x="142.6" y="87.3">VINT1</text>
<text x="567.2" y="88.6">HPWR2</text>
<text x="202.9" y="92.4">H3</text>
<text x="70.9" y="101.3">U1</text>
<text x="148.3" y="98.8">R13</text>
<text x="155.3" y="98.8">VINT1</text>
<text x="262.6" y="101.3">U_HALL_2</text>
<text x="428.3" y="98.8">VINT2</text>
<text x="573.8" y="96.2">R29</text>
<text x="202.9" y="102.6">H4</text>
<text x="295.7" y="107.7">UVW2</text>
<text x="120.4" y="108.9">C4</text>
<text x="161" y="111.5">R12</text>
<text x="202.9" y="112.7">H5</text>
<text x="356.6" y="112.7">U3</text>
<text x="434.1" y="110.2">R33</text>
<text x="441" y="110.2">VINT2</text>
<text x="552.2" y="108.9">H9</text>
<text x="137.6" y="114.5" transform="rotate(-90 137.6 114.5)">GND</text>
<text x="552.2" y="119.1">H10</text>
<text x="262.6" y="122.9">V_HALL_2</text>
<text x="291.8" y="125.4">U_HALL_5</text>
<text x="406.1" y="120.4">C15</text>
<text x="423.4" y="126" transform="rotate(-90 423.4 126)">GND</text>
<text x="446.8" y="122.9">R32</text>
<text x="39.1" y="130.5">C1</text>
<text x="224.5" y="126.7">R10</text>
<text x="552.2" y="129.3">H11</text>
<text x="124.2" y="135.6">C3</text>
<text x="142" y="135.6">R11</text>
<text x="219.5" y="140.5">GND</text>
<text x="262.6" y="143.2">W_HALL_2</text>
<text x="324.9" y="142">C12</text>
<text x="573.8" y="143.2">R30</text>
<text x="26.4" y="144.5">U_HALL_1</text>
<text x="117.9" y="149.4">GND</text>
<text x="136.9" y="149.4">GND</text>
<text x="410" y="147">C14</text>
<text x="427.7" y="147">R31</text>
<text x="51.8" y="152.1">UVW1</text>
<text x="125.5" y="157.2">C2</text>
<text x="142.8" y="157.2">VM</text>
<text x="403.6" y="160.9">GND</text>
<text x="422.7" y="160.9">GND</text>
<text x="568.7" y="157.1">GND</text>
<text x="26.4" y="166.1">V_HALL_1</text>
<text x="361.7" y="164.8">C13</text>
<text x="379" y="164.8">VM</text>
<text x="53.1" y="172.4">U_HALL_4</text>
<text x="197.2" y="171.2">VINT1</text>
<text x="218.8" y="171.2">VINT1</text>
<text x="547.7" y="168.6">VINT2</text>
<text x="569.3" y="168.6">VINT2</text>
<text x="202.9" y="182.6">R14</text>
<text x="224.5" y="182.6">R15</text>
<text x="553.5" y="180.1">R34</text>
<text x="575.1" y="180.1">R35</text>
<text x="26.4" y="186.4">W_HALL_1</text>
<text x="202.9" y="196.6">LED1</text>
<text x="553.5" y="194">LED2</text>
<text x="368.2" y="222">VCC</text>
<text x="388.4" y="222">U_HALL_3</text>
<text x="264.7" y="237.2">VM</text>
<text x="375.7" y="234.7">SW2</text>
<text x="335.9" y="243.6">VM</text>
<text x="269" y="248.6">R36</text>
<text x="349" y="246.1">F1</text>
<text x="269" y="262.6">LED3</text>
<text x="309.6" y="258.8">D1</text>
<text x="328.7" y="258.8">C16</text>
<text x="263.9" y="276.4">GND</text>
<text x="322.3" y="277.7">GND</text>
<text x="295.2" y="295.6">VM</text>
<text x="344.4" y="295.5">3V3</text>
<text x="300.7" y="302">R37</text>
<text x="312.2" y="302">U4</text>
<text x="364.2" y="313.4">R38</text>
<text x="300.7" y="318.5">C17</text>
<text x="350.3" y="318.5">C18</text>
<text x="364.2" y="326.1">LED4</text>
<text x="319.8" y="342.5">GND</text>
</g>
<g font-size="2.3" fill="#00f">
<text x="29" y="23.8">10k</text>
<text x="59.4" y="23.8">10k</text>
<text x="107.7" y="23.8">10k</text>
<text x="167.4" y="23.8">10k</text>
<text x="271.5" y="22.6">10k</text>
<text x="338.8" y="23.8">10k</text>
<text x="420.1" y="25.1">10k</text>
<text x="496.3" y="25.1">10k</text>
<text x="9.9" y="32.7">BRKMOD1</text>
<text x="49.3" y="32.7">CMTMOD1</text>
<text x="97.5" y="32.7">DAA1</text>
<text x="148.3" y="32.7">FR1</text>
<text x="252.5" y="31.5">BRKMOD2</text>
<text x="328.7" y="32.7">CMTMOD2</text>
<text x="410" y="34">DAA2</text>
<text x="477.3" y="34">FR2</text>
<text x="29" y="45.4">10k</text>
<text x="59.4" y="45.4">10k</text>
<text x="107.7" y="45.4">10k</text>
<text x="167.4" y="45.4">10k</text>
<text x="271.5" y="44.2">10k</text>
<text x="338.8" y="45.4">10k</text>
<text x="420.1" y="46.7">10k</text>
<text x="496.3" y="46.7">10k</text>
<text x="224.5" y="82.3">10k</text>
<text x="187.7" y="95">U_HN1</text>
<text x="148.3" y="101.3">10k</text>
<text x="573.8" y="98.8">10k</text>
<text x="58.2" y="106.4">DAA1</text>
<text x="100.1" y="103.9">GND</text>
<text x="101.3" y="106.4">FG1</text>
<text x="187.7" y="105.1">V_HN1</text>
<text x="262.6" y="103.3">WJ500V-5.08-2P</text>
<text x="58.2" y="108.9">U_HP1</text>
<text x="58.2" y="111.5">U_HN1</text>
<text x="97.5" y="111.5">RETRY1</text>
<text x="101.3" y="108.9">FR1</text>
<text x="283" y="110.2">U2</text>
<text x="283" y="112.7">V2</text>
<text x="434.1" y="112.7">10k</text>
<text x="537" y="111.5">U_HN2</text>
<text x="58.2" y="114">V_HP1</text>
<text x="58.2" y="116.6">V_HN1</text>
<text x="58.2" y="119.1">W_HP1</text>
<text x="97.5" y="119.1">PWM1</text>
<text x="120.4" y="116.6">0.1uF</text>
<text x="161" y="114">10k</text>
<text x="187.7" y="115.3">W_HN1</text>
<text x="246.1" y="116.6">U_HN2</text>
<text x="260.1" y="116.6">U_HP2</text>
<text x="283" y="115.3">W2</text>
<text x="343.9" y="117.8">DAA2</text>
<text x="385.8" y="115.3">GND</text>
<text x="387.1" y="117.8">FG2</text>
<text x="58.2" y="121.6">W_HN1</text>
<text x="58.2" y="124.2">VCP1</text>
<text x="101.3" y="124.2">CS1</text>
<text x="101.3" y="121.6">RD1</text>
<text x="262.6" y="124.9">WJ500V-5.08-2P</text>
<text x="295.7" y="120.4">WJ500V-5.08-3P</text>
<text x="343.9" y="120.4">U_HP2</text>
<text x="343.9" y="122.9">U_HN2</text>
<text x="343.9" y="125.4">V_HP2</text>
<text x="383.3" y="122.9">RETRY2</text>
<text x="387.1" y="120.4">FR2</text>
<text x="446.8" y="125.4">10k</text>
<text x="537" y="121.6">V_HN2</text>
<text x="58.2" y="126.7">CPP1</text>
<text x="58.2" y="129.3">CPN1</text>
<text x="58.2" y="131.8">W1</text>
<text x="100.1" y="126.7">VINT1</text>
<text x="101.3" y="129.3">VM</text>
<text x="102.6" y="131.8">U1</text>
<text x="224.5" y="129.3">10k</text>
<text x="291.8" y="127.5">WJ500V-5.08-2P</text>
<text x="343.9" y="128">V_HN2</text>
<text x="343.9" y="130.5">W_HP2</text>
<text x="383.3" y="130.5">PWM2</text>
<text x="406.1" y="128">0.1uF</text>
<text x="537" y="131.8">W_HN2</text>
<text x="39.1" y="133.1">0.1uF</text>
<text x="58.2" y="134.3">GND</text>
<text x="102.6" y="134.3">V1</text>
<text x="276.6" y="136.9">HPWR2</text>
<text x="291.8" y="136.9">GND</text>
<text x="343.9" y="133.1">W_HN2</text>
<text x="343.9" y="135.6">VCP2</text>
<text x="387.1" y="133.1">RD2</text>
<text x="387.1" y="135.6">CS2</text>
<text x="70.9" y="139.4">DRV10970PWP</text>
<text x="124.2" y="138.1">2.2uF</text>
<text x="142" y="138.1">24k</text>
<text x="246.1" y="138.1">V_HN2</text>
<text x="260.1" y="138.1">V_HP2</text>
<text x="343.9" y="138.1">CPP2</text>
<text x="343.9" y="143.2">W2</text>
<text x="343.9" y="140.7">CPN2</text>
<text x="385.8" y="138.1">VINT2</text>
<text x="387.1" y="140.7">VM</text>
<text x="388.4" y="143.2">U2</text>
<text x="26.4" y="146.5">WJ500V-5.08-2P</text>
<text x="262.6" y="145.3">WJ500V-5.08-2P</text>
<text x="324.9" y="144.5">0.1uF</text>
<text x="343.9" y="145.8">GND</text>
<text x="388.4" y="145.8">V2</text>
<text x="410" y="149.6">2.2uF</text>
<text x="427.7" y="149.6">24k</text>
<text x="573.8" y="145.8">10k</text>
<text x="39.1" y="154.7">U1</text>
<text x="356.6" y="150.8">DRV10970PWP</text>
<text x="11.2" y="159.7">U_HN1</text>
<text x="23.9" y="159.7">U_HP1</text>
<text x="39.1" y="157.2">V1</text>
<text x="39.1" y="159.7">W1</text>
<text x="111.5" y="159.7">VCP1</text>
<text x="246.1" y="158.5">W_HN2</text>
<text x="260.1" y="158.5">W_HP2</text>
<text x="51.8" y="164.8">WJ500V-5.08-3P</text>
<text x="125.5" y="164.8">1uF</text>
<text x="347.7" y="167.4">VCP2</text>
<text x="26.4" y="168.1">WJ500V-5.08-2P</text>
<text x="361.7" y="172.4">1uF</text>
<text x="53.1" y="174.5">WJ500V-5.08-2P</text>
<text x="11.2" y="181.3">V_HN1</text>
<text x="23.9" y="181.3">V_HP1</text>
<text x="37.8" y="183.9">HPWR1</text>
<text x="53.1" y="183.9">GND</text>
<text x="202.9" y="185.1">3k</text>
<text x="224.5" y="185.1">20k</text>
<text x="553.5" y="182.6">3k</text>
<text x="575.1" y="182.6">20k</text>
<text x="26.4" y="188.4">WJ500V-5.08-2P</text>
<text x="553.5" y="196.6">NCD0603R1</text>
<text x="11.2" y="201.6">W_HN1</text>
<text x="23.9" y="201.6">W_HP1</text>
<text x="178.8" y="202.9">RD1</text>
<text x="202.9" y="199.1">NCD0603R1</text>
<text x="529.3" y="200.4">RD2</text>
<text x="375.7" y="227">GND</text>
<text x="388.4" y="232.1">WJ500V-5.08-2P</text>
<text x="375.7" y="236.7">MT-0-103-F001-T000-RS</text>
<text x="269" y="251.2">8k</text>
<text x="349" y="251.2">BSMD2920-600-33V</text>
<text x="309.6" y="261.3">BZT52C20</text>
<text x="328.7" y="261.3">10uF</text>
<text x="269" y="265.1">NCD0603R1</text>
<text x="300.7" y="307.1">2</text>
<text x="312.2" y="314.7">PW6206A50</text>
<text x="364.2" y="315.9">4.7k</text>
<text x="300.7" y="321">10uF</text>
<text x="350.3" y="321">10uF</text>
<text x="364.2" y="328.6">NCD0603R1</text>
<text x="91.2" y="333.7">PWM1</text>
<text x="119.1" y="333.7">PWM2</text>
<text x="91.2" y="336.3">FR1</text>
<text x="91.2" y="338.8">FG1</text>
<text x="91.2" y="341.3">3V3</text>
<text x="119.1" y="336.3">FR2</text>
<text x="119.1" y="338.8">FG2</text>
<text x="119.1" y="341.3">3V3</text>
<text x="91.2" y="343.9">GND</text>
<text x="119.1" y="343.9">GND</text>
</g>
<g font-size="2.3">
<text x="66.9" y="30.4">1</text>
<text x="66.9" y="33">2</text>
<text x="66.9" y="35.5">3</text>
<text x="69.3" y="31.7">1</text>
<text x="69.3" y="34.2">2</text>
<text x="115.2" y="30.4">1</text>
<text x="115.2" y="33">2</text>
<text x="115.2" y="35.5">3</text>
<text x="117.5" y="31.7">1</text>
<text x="117.5" y="34.2">2</text>
<text x="346.3" y="30.4">1</text>
<text x="346.3" y="33">2</text>
<text x="346.3" y="35.5">3</text>
<text x="348.7" y="31.7">1</text>
<text x="348.7" y="34.2">2</text>
<text x="427.6" y="31.7">1</text>
<text x="427.6" y="34.2">2</text>
<text x="429.9" y="33">1</text>
<text x="429.9" y="35.5">2</text>
<text x="536.8" y="35.5">1</text>
<text x="546" y="35.5">2</text>
<text x="69.3" y="36.8">3</text>
<text x="117.5" y="36.8">3</text>
<text x="210.4" y="36.8">1</text>
<text x="212.8" y="38">1</text>
<text x="217.3" y="38">2</text>
<text x="219.6" y="36.8">2</text>
<text x="348.7" y="36.8">3</text>
<text x="427.6" y="36.8">3</text>
<text x="429.9" y="38">3</text>
<text x="539.2" y="36.8">1</text>
<text x="543.6" y="36.8">2</text>
<text x="201.6" y="95.2">1</text>
<text x="210.7" y="95.2">2</text>
<text x="203.9" y="96.5">1</text>
<text x="208.4" y="96.5">2</text>
<text x="69.5" y="106.6">1</text>
<text x="71.8" y="107.9">DAA</text>
<text x="87.1" y="107.9">FG</text>
<text x="87.7" y="105.1">EP</text>
<text x="91.2" y="104.1">25</text>
<text x="91.3" y="106.6">24</text>
<text x="201.6" y="105.4">1</text>
<text x="203.9" y="106.6">1</text>
<text x="208.4" y="106.6">2</text>
<text x="210.7" y="105.4">2</text>
<text x="256.5" y="106.9" transform="rotate(-90 256.5 106.9)">1</text>
<text x="259" y="106.9" transform="rotate(-90 259 106.9)">2</text>
<text x="69.5" y="111.7">3</text>
<text x="69.5" y="109.2">2</text>
<text x="71.8" y="113">U_HN</text>
<text x="71.8" y="110.4">U_HP</text>
<text x="82.6" y="113">RETRY</text>
<text x="87.2" y="110.4">FR</text>
<text x="91.3" y="109.2">23</text>
<text x="91.3" y="111.7">22</text>
<text x="255.5" y="110" transform="rotate(-90 255.5 110)">1</text>
<text x="258" y="110" transform="rotate(-90 258 110)">2</text>
<text x="292.6" y="109.9">1</text>
<text x="292.6" y="112.5">2</text>
<text x="295.7" y="111">1</text>
<text x="295.7" y="113.5">2</text>
<text x="550.8" y="111.7">1</text>
<text x="553.1" y="113">1</text>
<text x="557.6" y="113">2</text>
<text x="559.9" y="111.7">2</text>
<text x="69.5" y="119.3">6</text>
<text x="69.5" y="116.8">5</text>
<text x="69.5" y="114.2">4</text>
<text x="71.8" y="118.1">V_HN</text>
<text x="71.8" y="115.5">V_HP</text>
<text x="80" y="118.1">CMTMOD</text>
<text x="80.3" y="115.5">BRKMOD</text>
<text x="91.3" y="114.2">21 BRKMOD1</text>
<text x="91.3" y="116.8">20 CMTMOD1</text>
<text x="91.3" y="119.3">19</text>
<text x="201.6" y="115.5">1</text>
<text x="203.9" y="116.8">1</text>
<text x="208.4" y="116.8">2</text>
<text x="210.7" y="115.5">2</text>
<text x="292.6" y="115">3</text>
<text x="295.7" y="116">3</text>
<text x="355.2" y="118.1">1</text>
<text x="357.6" y="119.3">DAA</text>
<text x="372.8" y="119.3">FG</text>
<text x="373.4" y="116.5">EP</text>
<text x="376.9" y="115.5">25</text>
<text x="377.1" y="118.1">24</text>
<text x="69.5" y="124.4">8</text>
<text x="69.5" y="121.9">7</text>
<text x="71.8" y="125.7">VCP</text>
<text x="71.8" y="123.1">W_HN</text>
<text x="71.8" y="120.6">W_HP</text>
<text x="84.7" y="120.6">PWM</text>
<text x="87" y="123.1">RD</text>
<text x="87.1" y="125.7">CS</text>
<text x="91.3" y="121.9">18</text>
<text x="91.3" y="124.4">17</text>
<text x="355.2" y="125.7">4</text>
<text x="355.2" y="123.1">3</text>
<text x="355.2" y="120.6">2</text>
<text x="357.6" y="124.4">U_HN</text>
<text x="357.6" y="121.9">U_HP</text>
<text x="368.3" y="124.4">RETRY</text>
<text x="373" y="121.9">FR</text>
<text x="377.1" y="120.6">23</text>
<text x="377.1" y="123.1">22</text>
<text x="377.1" y="125.7">21 BRKMOD2</text>
<text x="550.8" y="121.9">1</text>
<text x="553.1" y="123.1">1</text>
<text x="557.6" y="123.1">2</text>
<text x="559.9" y="121.9">2</text>
<text x="68.2" y="129.5">10</text>
<text x="69.5" y="126.9">9</text>
<text x="71.8" y="130.8">CPN</text>
<text x="71.8" y="128.2">CPP</text>
<text x="85.1" y="128.2">VINT</text>
<text x="86.8" y="130.8">VM</text>
<text x="91.3" y="126.9">16</text>
<text x="91.3" y="129.5">15</text>
<text x="255.5" y="131.5" transform="rotate(-90 255.5 131.5)">1</text>
<text x="256.5" y="128.5" transform="rotate(-90 256.5 128.5)">1</text>
<text x="258" y="131.5" transform="rotate(-90 258 131.5)">2</text>
<text x="259" y="128.5" transform="rotate(-90 259 128.5)">2</text>
<text x="285.7" y="131" transform="rotate(-90 285.7 131)">1</text>
<text x="288.3" y="131" transform="rotate(-90 288.3 131)">2</text>
<text x="355.2" y="130.8">6</text>
<text x="355.2" y="128.2">5</text>
<text x="357.6" y="129.5">V_HN</text>
<text x="357.6" y="126.9">V_HP</text>
<text x="365.8" y="129.5">CMTMOD</text>
<text x="366" y="126.9">BRKMOD</text>
<text x="377.1" y="128.2">20 CMTMOD2</text>
<text x="377.1" y="130.8">19</text>
<text x="68.2" y="134.6">12</text>
<text x="68.2" y="132">11</text>
<text x="71.8" y="135.8">GND</text>
<text x="71.8" y="133.3">W</text>
<text x="88.6" y="133.3">U</text>
<text x="88.7" y="135.8">V</text>
<text x="91.3" y="132">14</text>
<text x="91.3" y="134.6">13</text>
<text x="284.7" y="134.1" transform="rotate(-90 284.7 134.1)">1</text>
<text x="287.2" y="134.1" transform="rotate(-90 287.2 134.1)">2</text>
<text x="355.2" y="135.8">8</text>
<text x="355.2" y="133.3">7</text>
<text x="357.6" y="137.1">VCP</text>
<text x="357.6" y="134.6">W_HN</text>
<text x="357.6" y="132">W_HP</text>
<text x="370.5" y="132">PWM</text>
<text x="372.7" y="134.6">RD</text>
<text x="372.8" y="137.1">CS</text>
<text x="377.1" y="133.3">18</text>
<text x="377.1" y="135.8">17</text>
<text x="550.8" y="132">1</text>
<text x="553.1" y="133.3">1</text>
<text x="557.6" y="133.3">2</text>
<text x="559.9" y="132">2</text>
<text x="354" y="143.5">11</text>
<text x="354" y="140.9">10</text>
<text x="355.2" y="138.4">9</text>
<text x="357.6" y="142.2">CPN</text>
<text x="357.6" y="139.6">CPP</text>
<text x="370.8" y="139.6">VINT</text>
<text x="372.6" y="142.2">VM</text>
<text x="377.1" y="138.4">16</text>
<text x="377.1" y="140.9">15</text>
<text x="377.1" y="143.5">14</text>
<text x="256.5" y="148.8" transform="rotate(-90 256.5 148.8)">1</text>
<text x="259" y="148.8" transform="rotate(-90 259 148.8)">2</text>
<text x="354" y="146">12</text>
<text x="357.6" y="147.3">GND</text>
<text x="357.6" y="144.7">W</text>
<text x="374.4" y="144.7">U</text>
<text x="374.5" y="147.3">V</text>
<text x="377.1" y="146">13</text>
<text x="19.3" y="153.1" transform="rotate(-90 19.3 153.1)">1</text>
<text x="20.3" y="150.1" transform="rotate(-90 20.3 150.1)">1</text>
<text x="21.8" y="153.1" transform="rotate(-90 21.8 153.1)">2</text>
<text x="22.8" y="150.1" transform="rotate(-90 22.8 150.1)">2</text>
<text x="48.8" y="154.4">1</text>
<text x="51.8" y="155.4">1</text>
<text x="255.5" y="151.9" transform="rotate(-90 255.5 151.9)">1</text>
<text x="258" y="151.9" transform="rotate(-90 258 151.9)">2</text>
<text x="48.8" y="156.9">2</text>
<text x="48.8" y="159.5">3</text>
<text x="51.8" y="158">2</text>
<text x="51.8" y="160.5">3</text>
<text x="20.3" y="171.7" transform="rotate(-90 20.3 171.7)">1</text>
<text x="22.8" y="171.7" transform="rotate(-90 22.8 171.7)">2</text>
<text x="19.3" y="174.7" transform="rotate(-90 19.3 174.7)">1</text>
<text x="21.8" y="174.7" transform="rotate(-90 21.8 174.7)">2</text>
<text x="47" y="178" transform="rotate(-90 47 178)">1</text>
<text x="49.5" y="178" transform="rotate(-90 49.5 178)">2</text>
<text x="45.9" y="181.1" transform="rotate(-90 45.9 181.1)">1</text>
<text x="48.5" y="181.1" transform="rotate(-90 48.5 181.1)">2</text>
<text x="19.3" y="195" transform="rotate(-90 19.3 195)">1</text>
<text x="20.3" y="192" transform="rotate(-90 20.3 192)">1</text>
<text x="21.8" y="195" transform="rotate(-90 21.8 195)">2</text>
<text x="22.8" y="192" transform="rotate(-90 22.8 192)">2</text>
<text x="385.3" y="224.2">1</text>
<text x="385.3" y="226.8">2</text>
<text x="388.4" y="225.3">1</text>
<text x="388.4" y="227.8">2</text>
<text x="369.8" y="238.2" transform="rotate(-90 369.8 238.2)">2</text>
<text x="367.2" y="244.6" transform="rotate(-90 367.2 244.6)">1</text>
<text x="372.3" y="244.6" transform="rotate(-90 372.3 244.6)">3</text>
<text x="310.1" y="304.5">3</text>
<text x="312.9" y="305.6">VIN</text>
<text x="325.4" y="305.6">VOUT</text>
<text x="333.2" y="304.5">2</text>
<text x="323.1" y="309.2" transform="rotate(-90 323.1 309.2)">GND</text>
<text x="321.8" y="312.2" transform="rotate(-90 321.8 312.2)">1</text>
<text x="101.2" y="334">1</text>
<text x="103.6" y="335.2">1</text>
<text x="129.2" y="334">1</text>
<text x="131.5" y="335.2">1</text>
<text x="101.2" y="336.5">2</text>
<text x="101.2" y="339">3</text>
<text x="101.2" y="341.6">4</text>
<text x="103.6" y="337.8">2</text>
<text x="103.6" y="340.3">3</text>
<text x="129.2" y="336.5">2</text>
<text x="129.2" y="339">3</text>
<text x="129.2" y="341.6">4</text>
<text x="131.5" y="337.8">2</text>
<text x="131.5" y="340.3">3</text>
<text x="101.2" y="344.1">5</text>
<text x="103.6" y="342.8">4</text>
<text x="103.6" y="345.4">5</text>
<text x="129.2" y="344.1">5</text>
<text x="131.5" y="342.8">4</text>
<text x="131.5" y="345.4">5</text>
</g>
<g font-size="2.3" fill="#0f0">
<text x="206.8" y="46.7">H6:霍尔供电控制</text>
<text x="534.4" y="45.4">H12:霍尔供电控制</text>
<text x="249.9" y="64.5">BRKMOD: 制动控制</text>
<text x="319.8" y="63.2">CMTMOD: 换相模式设置</text>
<text x="319.8" y="65.5">CMTMOD上拉：霍尔是正弦信号且霍尔信号与BEMF相位相差30度</text>
<text x="411.2" y="63.2">DAA:驱动角度调整</text>
<text x="411.2" y="65.5">DAA拉高：5度</text>
<text x="484.9" y="63.2">FR:电机方向</text>
<text x="484.9" y="65.5">FR拉高：正向</text>
<text x="7.4" y="68.3">BRKMOD: 制动控制</text>
<text x="7.4" y="70.6">BRKMOD上拉:当制动时是急刹</text>
<text x="46.7" y="67">CMTMOD: 换相模式设置</text>
<text x="46.7" y="69.3">CMTMOD上拉：霍尔是正弦信号且霍尔信号与BEMF相位相差30度</text>
<text x="46.7" y="71.6">CMTMOD下拉：霍尔是正弦信号且霍尔信号与BEMF相位相差0度</text>
<text x="117.9" y="68.3">DAA:驱动角度调整</text>
<text x="117.9" y="70.6">DAA拉高：5度</text>
<text x="153.4" y="67">FR:电机方向</text>
<text x="153.4" y="69.3">FR拉高：正向</text>
<text x="153.4" y="71.6">FR拉低：反向</text>
<text x="249.9" y="66.7">BRKMOD上拉:当制动时是急刹</text>
<text x="249.9" y="69">BRKMOD下拉:当制动时是缓慢刹车</text>
<text x="249.9" y="71.3">焊接时默认上拉，即不焊接R26</text>
<text x="319.8" y="67.7">CMTMOD下拉：霍尔是正弦信号且霍尔信号与BEMF相位相差0度</text>
<text x="319.8" y="70">CMTMOD浮空：霍尔是梯形信号且霍尔信号与BEMF相位相差30度</text>
<text x="411.2" y="67.7">DAA拉低：10度</text>
<text x="411.2" y="70">DAA浮空：自适应</text>
<text x="484.9" y="67.7">FR拉低：反向</text>
<text x="484.9" y="70">默认上拉，即R28不焊接</text>
<text x="7.4" y="72.8">BRKMOD下拉:当制动时是缓慢刹车</text>
<text x="7.4" y="75.1">焊接时默认上拉，即不焊接R6</text>
<text x="46.7" y="73.8">CMTMOD浮空：霍尔是梯形信号且霍尔信号与BEMF相位相差30度</text>
<text x="117.9" y="72.8">DAA拉低：10度</text>
<text x="117.9" y="75.1">DAA浮空：自适应</text>
<text x="153.4" y="73.8">默认上拉，即R8不焊接</text>
<text x="169.9" y="84.8">H3、4、5：霍尔工作模式</text>
<text x="169.9" y="87.1">浮空：差分模式</text>
<text x="169.9" y="89.3">连接：集成模式</text>
<text x="107.7" y="91.2">FG：电机转速</text>
<text x="107.7" y="93.4">每当电机旋转一周，极性反转一次</text>
<text x="390.9" y="106.4">FG：电机转速</text>
<text x="390.9" y="108.7">每当电机旋转一周，极性反转一次</text>
<text x="501.4" y="122.9">H9、10、11：霍尔工作模式</text>
<text x="501.4" y="125.2">浮空：差分模式</text>
<text x="149.6" y="126.7">RD：电机锁状态</text>
<text x="149.6" y="129">当电机锁定时输出低电平</text>
<text x="501.4" y="127.4">连接：集成模式</text>
<text x="437.9" y="138.1">RD：电机锁状态</text>
<text x="437.9" y="140.4">当电机锁定时输出低电平</text>
<text x="171.2" y="191.5">LED1：电机状态</text>
<text x="525.5" y="187.7">LED2：电机状态</text>
<text x="525.5" y="189.9">锁定时亮起</text>
<text x="171.2" y="193.7">锁定时亮起</text>
<text x="332.5" y="238.5">VM:5-18V</text>
<text x="352.8" y="239.7">钮子开关</text>
<text x="277.9" y="249.9">LED3:电源指示灯</text>
<text x="346.5" y="258.8">33V 6A 自恢复保险丝,防止过流。</text>
<text x="346.5" y="261.1">drv10970有三个半桥，每个半桥持续最大电流1A</text>
<text x="346.5" y="263.3">两组drv10970,所以采用6A自恢复</text>
<text x="345.2" y="270.2">齐纳二极管，反向击穿电压20V防止过压。</text>
<text x="345.2" y="272.5">反接电源两端，防止电源反接。</text>
<text x="382" y="319.8">可去除3V3电源指示灯</text>
<text x="296.9" y="349">大压差，小电流LDO,典型150mA,足够gd32使用。</text>
</g>
<g font-size="2.3" fill="#f00">
<text x="249.9" y="175">电机和霍尔接口放在同一行，接口统一为5.08孔径</text>
<text x="9.9" y="208">电机和霍尔接口放在同一行，接口统一为5.08孔径</text>
</g>
<g font-size="1.5" fill="#000080">
<text x="102.6" y="331.4">H19</text>
<text x="130.6" y="331.4">H20</text>
</g>
</svg>
